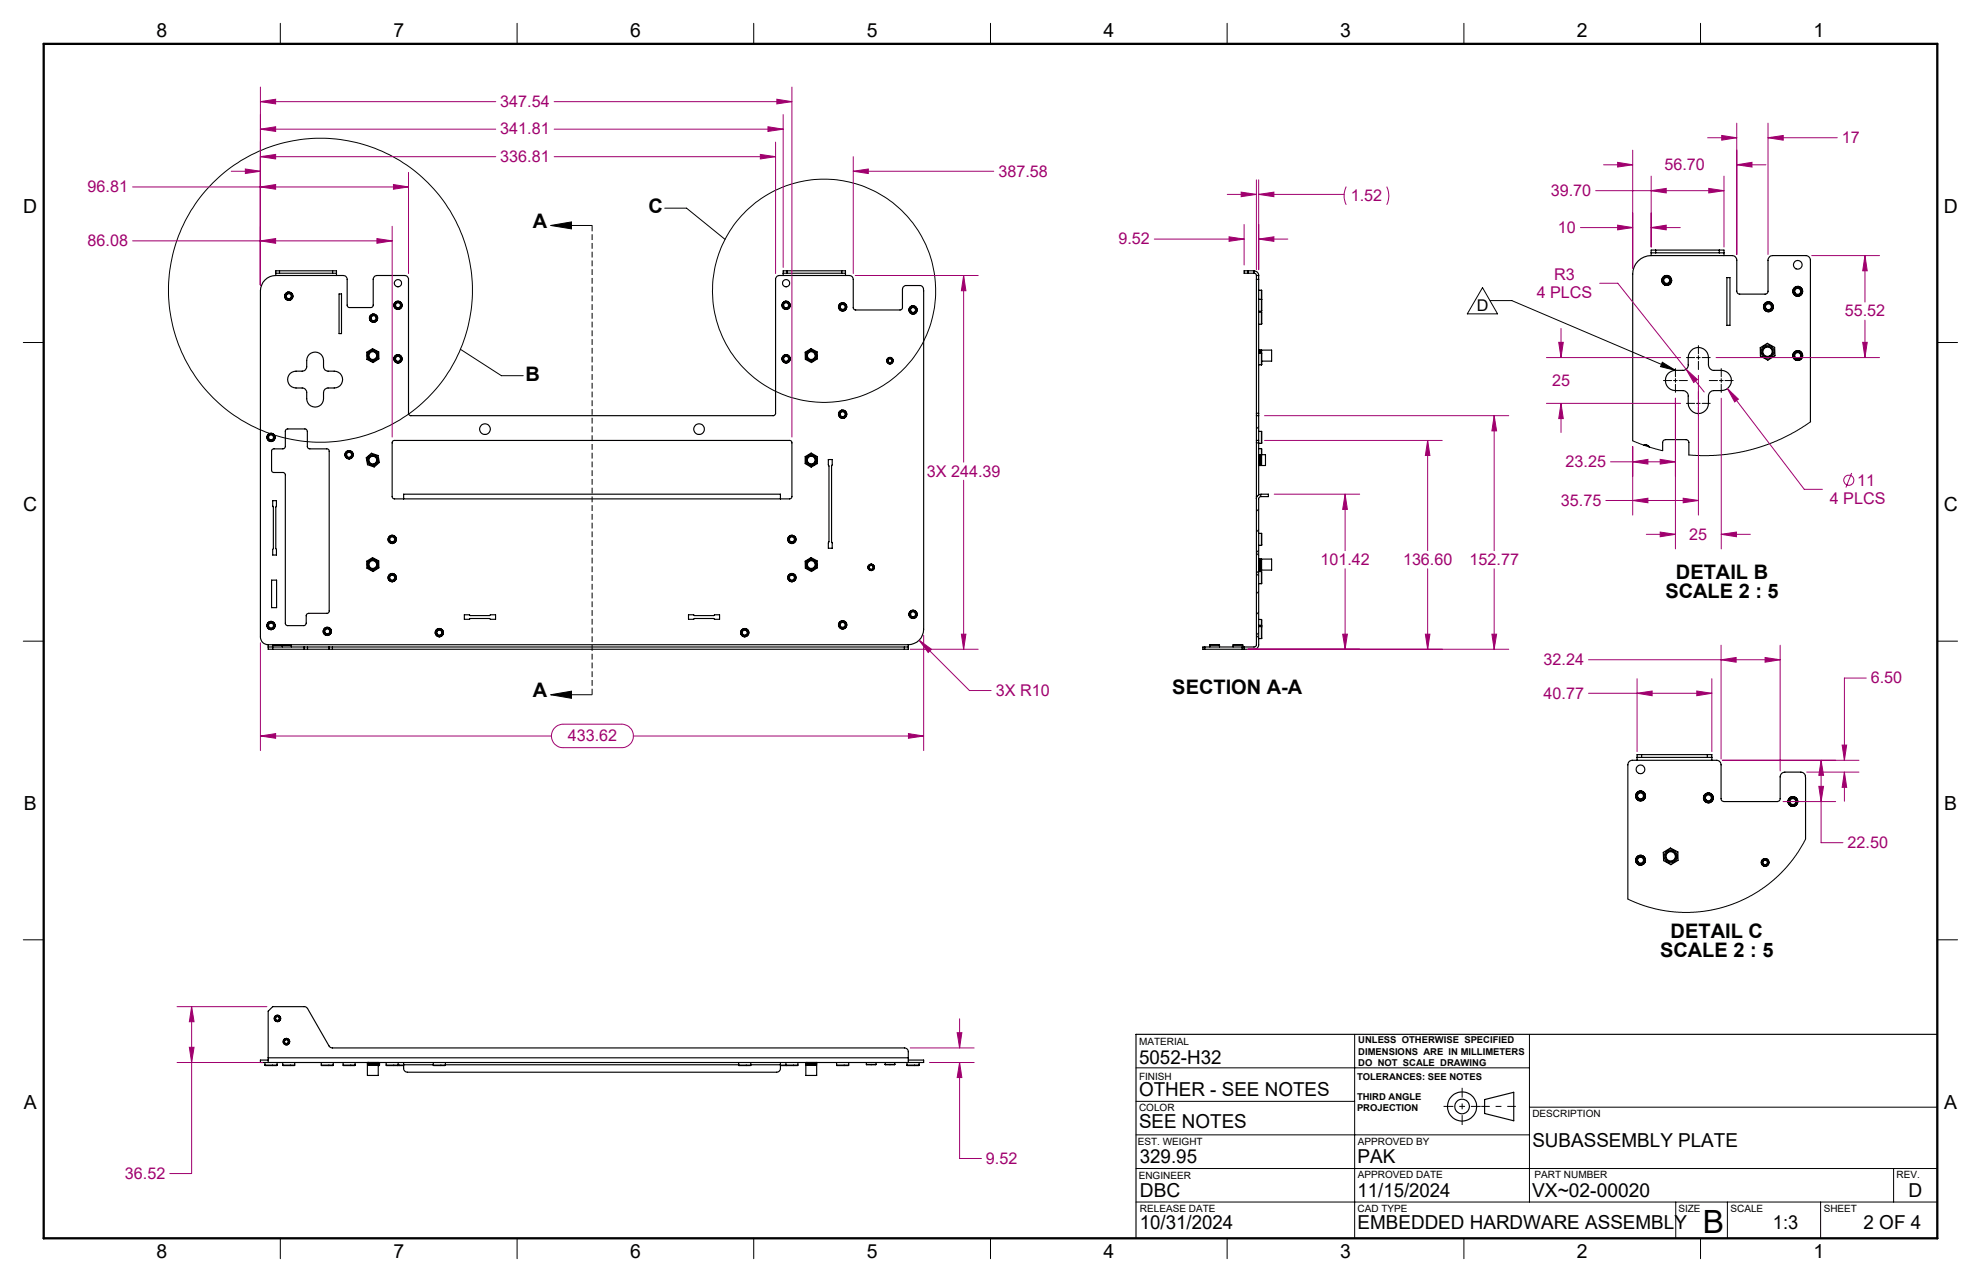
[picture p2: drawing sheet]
<svg xmlns="http://www.w3.org/2000/svg" width="432mm" height="279mm" viewBox="0 0 432 279" stroke-linecap="round" stroke-linejoin="round" font-family="sans-serif">
<g fill="none" stroke="#000" stroke-width=".25">
<path d="M60.1 59.5h.8M60.1 59.5v.5M60.9 59h-.8v.5M60.9 59v.5M60.9 59h11.6M60.9 59.5h11.6M72.5 59.5h.8M72.5 59h.8v.5M72.5 59v.5M73.3 59.5v.5M170.7 59.5h.9M170.7 59.5v.5"/>
<path d="M171.6 59h-.9v.5M171.6 59h11.9M171.6 59.5h11.9M171.6 59v.5M183.5 59h.8v.5M183.5 59.5h.8M183.5 59v.5M184.3 59.5v.5M272 59h-.8v.5h.8M272 59h1.3M272 59.5h1.3M272 59v.5"/>
<path d="M273.3 59a1.02 1.02 0 0 1 1.1 1M273.3 59.5l.4 .2 .2 .3M273.3 59v.5M359.9 55.1h1M359.9 55.1v.6M359.9 55.7h17.7a1.02 1.02 0 0 1 1 1v6.8a.6 .6 0 0 0 .6 .6h5.5a.6 .6 0 0 0 .7-.6v-6.8a1.02 1.02 0 0 1 1-1h7.2a1.02 1.02 0 0 1 1 1l.1 35.2M359.9 55.7a4 4 0 0 0-4 4v36.4M360.9 54.5h-1v.6M360.9 54.5v.6M360.9 54.5h13.9M360.9 55.1h13.9M374.8 55.1h1"/>
<path d="M374.8 54.5h1v.6M374.8 54.5v.6M375.8 55.1v.6M60.1 60a3.4 3.4 0 0 0-3.3 3.4v75.4a1.69 1.69 0 0 0 1.7 1.7M60.1 60h14.7a.84 .84 0 0 1 .9 .9v5.7l.4 .4h4.8l.3-.2 .2-5.9a.84 .84 0 0 1 .8-.9h6a.84 .84 0 0 1 .8 .9v29.3l.5 .4h79.2l.4-.4v-29.3a.84 .84 0 0 1 .8-.9h15.2a.84 .84 0 0 1 .9 .9v6.2l.4 .5 10-.1 .3-.4v-4.1a.84 .84 0 0 1 .9-.8h2.8a1.02 1.02 0 0 1 .9 1.2v73.8a3.4 3.4 0 0 1-3.3 3.3M67.4 77.3a1.85 1.85 0 0 1 2-.4 1.85 1.85 0 0 1 1.1 1.7v1.3a.96 .96 0 0 0 1 1 2.64 2.64 0 0 1 2.9 .9 1.83 1.83 0 0 1-1.6 2.8h-1.3a.96 .96 0 0 0-1 .9 2.64 2.64 0 0 1-.9 3 1.83 1.83 0 0 1-2.7-1.6v-1.4a.96 .96 0 0 0-1-.9 2.7 2.7 0 0 1-3-1 1.83 1.83 0 0 1 1.6-2.7h1.4a.96 .96 0 0 0 1-1 2.94 2.94 0 0 1 .5-2.6zM73.9 64.1h.5v8.6h-.5zM79.9 76.8l1.3-.8 1.3 .7 .1 1.5-1.3 .8-1.3-.7zM175.5 76.8l1.3-.8 1.3 .7 .1 1.5-1.3 .8-1.4-.7zM273.9 60v.9M273.9 60h.5M273.9 60.9v29.2"/>
<path d="M273.9 60.9h.5M274.4 60v.9M274.4 76.4h.1M274.4 68h.6M274.4 70.7h.6M274.4 63.3h.6M274.4 65.2h.6M274.4 67.8h.6M274.4 79.5h.6M274.4 60.9v29.2M274.6 76.9v-.6h-.2v.6h.6M274.6 76.4h.1"/>
<path d="M274.7 76.9v-.6h.2v.6M274.9 76.4h.1M275 68v2.7M275 63.3v1.9M275 63.3v2M275 65.2v2.6M275 76.9v2.6M275 65.2v.1M275 79.5h.1M275 76.9v-.6h2.2v2.4h-2.2M275 65.3v2.5M376.4 60.5h.7v10.4h-.7z"/>
<path d="M383.7 75.8l1.5-1 1.6 .9 .1 1.8-1.6 1-1.6-.9zM62.3 93.6l.3-.1 4.1 .1 .3 .4v3.4l.2 .3 4 .1a.49 .49 0 0 1 .6 .6v34.7a.49 .49 0 0 1-.6 .6h-3.9l-.3 .1-.3 .3v1.7l-.3 .5h-3.7a.49 .49 0 0 1-.5-.5v-32.4l-.4-.4h-2.1a.49 .49 0 0 1-.5-.6v-4a.49 .49 0 0 1 .5-.6h2l.4-.2 .1-.2v-3.5zM79.8 99.8l1.2-1 1.4 .5 .3 1.5-1.1 1-1.5-.5zM85.5 96.2l.4-.2h86.2a.49 .49 0 0 1 .5 .5v11.7a.49 .49 0 0 1-.5 .5h-86.1a.49 .49 0 0 1-.5-.5zM175.5 99.5l1.3-.8 1.4 .8v1.5l-1.4 .8-1.3-.8zM273.9 90.1v.5M273.9 96v.5M273.9 96h.5M273.9 90.6h.5M273.9 90.6v5.4M273.9 96.5v11.7M273.9 90.1h.5"/>
<path d="M273.9 96.5h.5M274.4 90.1v.5M274.4 96v.5M274.4 97.8h.6M274.4 99.2h.1M274.4 94h.6M274.4 96.6h.6M274.4 90.6v5.4M274.4 96.5v11.3M274.6 99.1v2.4h-.2v-2.4h1.4v2.4l-.8-.1M274.7 99.1v2.3M274.9 99.1v2.4l-.2-.1"/>
<path d="M275 97.8v3.6M275 94v2.6M275 97.8v1.3M275 96.6h.1M358.3 97a1.03 1.03 0 0 1 1.2 .4 1.05 1.05 0 0 0-1.2-.4zM362.4 98.2v-1.8a.66 .66 0 0 1 .6-.6h4.5a.66 .66 0 0 1 .6 .6v2.8M363.6 81.4a3.7 3.7 0 0 1 3.4-.7l.8-.5 .2-.4a3.3 3.3 0 0 1 1.1-3.8 2.2 2.2 0 0 1 3.3 1.9v1.6a1.2 1.2 0 0 0 1.2 1.2 3.2 3.2 0 0 1 3.5 1.1 2.2 2.2 0 0 1-1.9 3.3h-1.6a1.2 1.2 0 0 0-1.2 1.2 3.2 3.2 0 0 1-1.1 3.5 2.2 2.2 0 0 1-3.3-1.9v-1.6a1.2 1.2 0 0 0-1.2-1.2 3.2 3.2 0 0 1-3.5-1.1 2.29 2.29 0 0 1 .3-2.6zM59.4 109.1h.9v1.2l-.2 .2v9l.2 .3v1.2h-.9v-1.2l.2-.3v-9l-.2-.2zM88 108.7v-1h82.1v1M180.6 100.2h.8v1.1l-.1 .3v16.5l.1 .2v1.2h-.8v-1.2l.1-.2v-16.5l-.1-.3zM273.9 108.7v31.9l-.5 .4h-2.2M273.9 108.7a1.02 1.02 0 0 1 1-1h1.6v.5h-1.7l-.4 .4v31.9a.97 .97 0 0 1-1.1 1h-2.1"/>
<path d="M273.9 108.2v.5M273.9 108.2h.1M274.4 101.4h.1M274.4 116.2h.6M274.4 118.9h.6M274.6 101.4h.1M274.9 101.4h.1M275 116.2v2.7M59.2 126.4h1.1v6h-1.1zM79.9 122.3l1.3-.8 1.3 .7 .1 1.6-1.3 .8-1.3-.8zM101.2 134h1.1l.2 .2h4.2l.2-.2h1.1v1h-1.1l-.2-.2h-4.2l-.2 .2h-1.1zM150.1 134h1.1l.1 .2h4.3l.2-.2h1v1h-1l-.2-.2h-4.3l-.1 .2h-1.1z"/>
<path d="M175.5 122.3l1.3-.8 1.3 .7 .1 1.6-1.3 .8-1.4-.8zM274.4 124.1h.1M274.4 122h.1M274.4 135h.6M274.4 136.3h.6M274.4 124.6h.6M274.4 127.2h.6M274.4 136.6h.6M274.4 139.2h.6M274.4 121.8h.2v2.4h-.2zM274.6 124.2h.1M274.6 121.9h.1"/>
<path d="M274.7 121.8h.2v2.4h-.2zM274.9 124.2h.1M274.9 121.9h.1M275 135v1.3M275 135v1.4M275 136.3v.3M275 124.6v2.6M275 136.6v2.6M275 136.3v.1M275 136.6h.1M275 121.8h2.2v2.4h-2.2zM275 136.4v.2"/>
<path d="M58.5 140.5v.5M58.5 141v.5h7.8M58.5 141h7.8M58.5 140.5h139.5M59.4 140.6h2.1M59.4 140.6v.4M59.4 141v.5M61.5 140.5l2 .1M61.5 140.5l-2.1 .1M61.5 140.5v.1M61.5 140.6h2M61.5 140.6v.4"/>
<path d="M63.5 140.6v.4M66.3 141.5h.7M66.3 141h.7M66.3 141v.5M67 141.5h4.7M67 141h4.7M67 141v.5M71.7 141.5h.8M71.7 141h.8M71.7 141v.5M72.5 141.5h124.6M72.5 141h124.6"/>
<path d="M72.5 141v.5M197.1 141h.9M197.1 141v.5M198 141v.5h-.9M198 140.5v.5M262.6 141h-.4v.5h.4M262.6 141.5h8.2M262.6 141h8.2M262.6 141v.5M263.7 140.6h2.1M263.7 140.6v.4M265.8 140.6v.4"/>
<path d="M268.8 140.6h2.1M268.8 140.6v.4M270.8 141h.4M270.8 141.5h.4M270.8 141v.5M270.9 140.6v.4M271.2 141v.5M356.8 165.1h1M356.8 165.1v.6M357.8 164.5h-1v.6M357.8 164.5v.6M357.8 164.5h14.3"/>
<path d="M357.8 165.1h14.3M372.1 164.5h1v.6M372.1 165.1h1M372.1 164.5v.6M373.1 165.1v.6M362.5 185.8l1.6-1 1.6 .9 .1 1.8-1.6 1-1.6-.9zM393.6 182.9v-13.2a1.24 1.24 0 0 0-1.1-1.4h-3.5a1.09 1.09 0 0 0-1 1v4.8a.6 .6 0 0 1-.6 .6h-11.6a.6 .6 0 0 1-.7-.6v-7.4a.96 .96 0 0 0-.9-1h-18.4a.97 .97 0 0 0-1 1v29.2M57.7 232.1h2.7M57.7 231.6v.5M58.5 230.5v1.1M58.5 230.5v-10.1l.9-1h7.1l.3 .1 4.9 8.5 .7 .4h124.7a.84 .84 0 0 1 .9 .8v1.3M58.5 231h-1.7v.6h1.7"/>
<path d="M58.5 230.5h139.5M58.5 231.6h139.5M60.4 231.6v.5M61.6 232.1h2.6M61.6 231.6v.5M64.2 231.6v.5M70 232.1h2.6M70 231.6v.5M72.6 231.6v.5M74.8 232.1h2.6M74.8 231.6v.5M77.4 231.6v.5"/>
<path d="M80.1 231.6h2.3v.2h-2.3M80.1 232.2h2.3v2.2h-2.3zM80.1 231.9h2.3v.2h-2.3M80.1 231.6l.1 .6M80.1 231.6h.1M80.2 231.8v.1M80.2 232.1v.1M80.2 231.6h.1M82.3 231.6h.1M82.4 232.1h.3M82.4 231.8v.1M82.4 232.1v.1"/>
<path d="M82.7 232.1l-.3 .1M82.7 231.6v.5M84.2 232.1h2.6M84.2 232.1l2.5 .1M84.2 231.6v.5M86.7 232.2h1.3M86.8 232.1h1.2M86.8 231.6v.5M86.8 232.1l-.1 .1M88 231.6v.5M88 232.1v.7a.84 .84 0 0 0 .8 .9h80.5a.84 .84 0 0 0 .8-.9v-.7M88 232.1h6.4"/>
<path d="M94.4 232.1h2.7M94.4 231.6v.5M97.1 231.6v.5M97.1 232.1h63.9M161 232.1h2.7M161 231.6v.5M163.7 231.6v.5M163.7 232.1h6.4M170.1 232.1h1.2M170.1 232.2h1.3M170.1 231.6v.5M171.3 232.1h2.6"/>
<path d="M171.3 231.6v.5M171.3 232.1l.1 .1M173.9 232.1l-2.5 .1M173.9 231.6v.5M175.6 231.6h2.4v.2h-2.4zM175.6 231.9h2.4v.2h-2.4zM175.6 232.2h2.4v2.2h-2.4zM175.7 231.8v.1M175.7 232.1v.1M175.8 231.6h.1M177.9 231.6h.1M177.9 231.8v.1"/>
<path d="M177.9 232.1v.1M182.4 232.1h2.6M182.4 231.6v.5M185 231.6v.5M188.8 232h2.2M188.8 231.6v.4M191 231.6v.4M192.9 232h2.2M192.9 231.6v.4M195.1 231.6v.4M197.7 232.1h2.6M197.7 231.6v.5"/>
<path d="M198 230.5v1.1M198 231h3.3v.6h-3.3M200.3 231.6v.5M323.6 239.6l6.4-1.5v6.2l-6.4-1.6zM422.3 225.4h-174.7v44.5"/>
<circle cx="391.9" cy="57.7" r=".96"/>
<circle cx="62.9" cy="64.6" r=".55"/>
<circle cx="62.9" cy="64.5" r=".9"/>
<circle cx="62.9" cy="64.6" r=".67"/>
<circle cx="63" cy="64.5" r=".9"/>
<circle cx="81.3" cy="77.5" r=".85"/>
<circle cx="81.3" cy="77.5" r="1.2"/>
<circle cx="81.3" cy="77.5" r=".97"/>
<circle cx="81.4" cy="69.3" r=".54"/>
<circle cx="81.4" cy="69.3" r=".66"/>
<circle cx="81.4" cy="69.3" r=".91"/>
<circle cx="81.4" cy="69.3" r=".9"/>
<circle cx="86.7" cy="78.2" r=".53"/>
<circle cx="86.7" cy="78.2" r=".89"/>
<circle cx="86.7" cy="66.5" r=".54"/>
<circle cx="86.7" cy="78.2" r=".66"/>
<circle cx="86.7" cy="66.5" r=".66"/>
<circle cx="86.7" cy="66.6" r=".89"/>
<circle cx="86.7" cy="78.2" r=".91"/>
<circle cx="86.8" cy="66.5" r=".9"/>
<circle cx="86.8" cy="61.7" r=".79"/>
<circle cx="171.3" cy="78.2" r=".53"/>
<circle cx="171.3" cy="66.5" r=".9"/>
<circle cx="171.3" cy="78.2" r=".66"/>
<circle cx="171.3" cy="66.5" r=".68"/>
<circle cx="171.3" cy="78.2" r=".91"/>
<circle cx="171.4" cy="61.7" r=".79"/>
<circle cx="171.4" cy="66.5" r=".55"/>
<circle cx="171.4" cy="78.2" r=".9"/>
<circle cx="171.4" cy="66.5" r=".9"/>
<circle cx="176.8" cy="77.5" r=".85"/>
<circle cx="176.8" cy="77.5" r="1.2"/>
<circle cx="176.8" cy="77.5" r=".97"/>
<circle cx="183.7" cy="66.9" r=".67"/>
<circle cx="183.7" cy="66.9" r=".89"/>
<circle cx="183.7" cy="66.9" r=".54"/>
<circle cx="194" cy="78.6" r=".4"/>
<circle cx="194" cy="78.6" r=".71"/>
<circle cx="194" cy="78.6" r=".7"/>
<circle cx="194" cy="78.6" r=".5"/>
<circle cx="199" cy="67.5" r=".9"/>
<circle cx="199" cy="67.6" r=".67"/>
<circle cx="199" cy="67.5" r=".89"/>
<circle cx="199" cy="67.6" r=".53"/>
<circle cx="363.3" cy="61.1" r=".64"/>
<circle cx="363.3" cy="61.1" r="1.08"/>
<circle cx="363.3" cy="61.1" r=".81"/>
<circle cx="363.3" cy="61.1" r="1.09"/>
<circle cx="385.3" cy="76.7" r="1.03"/>
<circle cx="385.3" cy="76.7" r="1.17"/>
<circle cx="385.3" cy="76.6" r="1.43"/>
<circle cx="385.5" cy="66.9" r="1.09"/>
<circle cx="385.5" cy="66.9" r=".65"/>
<circle cx="385.5" cy="66.9" r=".79"/>
<circle cx="385.5" cy="66.9" r="1.07"/>
<circle cx="391.8" cy="77.5" r=".8"/>
<circle cx="391.9" cy="63.5" r=".8"/>
<circle cx="391.9" cy="63.5" r=".65"/>
<circle cx="391.9" cy="77.5" r=".65"/>
<circle cx="391.9" cy="77.5" r="1.07"/>
<circle cx="391.9" cy="63.5" r="1.07"/>
<circle cx="391.9" cy="63.5" r="1.08"/>
<circle cx="59.1" cy="95.3" r=".67"/>
<circle cx="59.1" cy="95.3" r=".9"/>
<circle cx="59.1" cy="95.3" r=".88"/>
<circle cx="59.1" cy="95.3" r=".54"/>
<circle cx="76.1" cy="99.1" r=".9"/>
<circle cx="76.1" cy="99.1" r=".89"/>
<circle cx="76.1" cy="99.1" r=".54"/>
<circle cx="76.1" cy="99.1" r=".66"/>
<circle cx="105.7" cy="93.5" r="1.16"/>
<circle cx="152.4" cy="93.5" r="1.16"/>
<circle cx="183.7" cy="90.3" r=".67"/>
<circle cx="183.7" cy="90.3" r=".89"/>
<circle cx="183.7" cy="90.3" r=".54"/>
<circle cx="81.3" cy="100.3" r=".84"/>
<circle cx="81.3" cy="100.3" r=".96"/>
<circle cx="81.3" cy="100.3" r="1.19"/>
<circle cx="85.5" cy="117.6" r=".54"/>
<circle cx="85.5" cy="117.6" r=".9"/>
<circle cx="85.5" cy="117.6" r=".68"/>
<circle cx="172.6" cy="117.6" r=".9"/>
<circle cx="172.6" cy="117.6" r=".89"/>
<circle cx="172.6" cy="117.6" r=".54"/>
<circle cx="172.6" cy="117.5" r=".67"/>
<circle cx="176.8" cy="100.3" r=".96"/>
<circle cx="176.8" cy="100.3" r=".86"/>
<circle cx="176.8" cy="100.3" r="1.19"/>
<circle cx="59.1" cy="136.3" r=".9"/>
<circle cx="59.1" cy="136.3" r=".67"/>
<circle cx="59.1" cy="136.3" r=".89"/>
<circle cx="59.1" cy="136.3" r=".54"/>
<circle cx="71.3" cy="137.6" r=".54"/>
<circle cx="71.3" cy="137.6" r=".91"/>
<circle cx="71.3" cy="137.6" r=".9"/>
<circle cx="71.3" cy="137.6" r=".67"/>
<circle cx="81.3" cy="123" r=".85"/>
<circle cx="81.3" cy="123" r="1.2"/>
<circle cx="81.3" cy="123" r=".98"/>
<circle cx="85.5" cy="125.9" r=".54"/>
<circle cx="85.5" cy="125.9" r=".91"/>
<circle cx="85.5" cy="125.9" r=".67"/>
<circle cx="85.5" cy="125.9" r=".9"/>
<circle cx="95.8" cy="137.9" r=".9"/>
<circle cx="95.8" cy="137.9" r=".68"/>
<circle cx="95.8" cy="137.9" r=".89"/>
<circle cx="95.8" cy="137.9" r=".54"/>
<circle cx="162.3" cy="137.9" r=".9"/>
<circle cx="162.3" cy="137.9" r=".68"/>
<circle cx="162.3" cy="137.9" r=".89"/>
<circle cx="162.3" cy="137.9" r=".54"/>
<circle cx="172.6" cy="125.9" r=".9"/>
<circle cx="172.6" cy="125.9" r=".89"/>
<circle cx="172.6" cy="125.9" r=".54"/>
<circle cx="172.6" cy="125.9" r=".66"/>
<circle cx="176.8" cy="123" r=".85"/>
<circle cx="176.8" cy="123" r="1.2"/>
<circle cx="176.8" cy="123" r=".98"/>
<circle cx="183.7" cy="136.2" r=".67"/>
<circle cx="183.7" cy="136.2" r=".9"/>
<circle cx="183.7" cy="136.2" r=".89"/>
<circle cx="183.7" cy="136.2" r=".54"/>
<circle cx="189.9" cy="123.7" r=".51"/>
<circle cx="189.9" cy="123.7" r=".71"/>
<circle cx="189.9" cy="123.6" r=".41"/>
<circle cx="189.9" cy="123.7" r=".7"/>
<circle cx="199" cy="133.9" r=".9"/>
<circle cx="199" cy="133.9" r=".68"/>
<circle cx="199" cy="133.9" r=".89"/>
<circle cx="199" cy="133.9" r=".54"/>
<circle cx="357.6" cy="167.7" r=".95"/>
<circle cx="357.6" cy="173.5" r=".64"/>
<circle cx="357.6" cy="173.5" r="1.09"/>
<circle cx="357.6" cy="173.5" r="1.08"/>
<circle cx="357.6" cy="173.5" r=".8"/>
<circle cx="372.4" cy="173.9" r="1.08"/>
<circle cx="372.4" cy="173.9" r=".8"/>
<circle cx="372.4" cy="173.9" r=".65"/>
<circle cx="372.4" cy="173.9" r="1.07"/>
<circle cx="390.8" cy="174.7" r=".8"/>
<circle cx="390.8" cy="174.7" r=".65"/>
<circle cx="390.8" cy="174.7" r="1.08"/>
<circle cx="357.6" cy="187.5" r="1.09"/>
<circle cx="357.6" cy="187.5" r="1.08"/>
<circle cx="357.6" cy="187.5" r=".8"/>
<circle cx="357.6" cy="187.5" r=".65"/>
<circle cx="364.2" cy="186.6" r="1.42"/>
<circle cx="364.2" cy="186.6" r="1.02"/>
<circle cx="364.2" cy="186.6" r="1.17"/>
<circle cx="384.7" cy="188" r=".84"/>
<circle cx="384.8" cy="187.9" r=".48"/>
<circle cx="384.8" cy="188" r=".59"/>
<circle cx="384.8" cy="188" r=".84"/>
<circle cx="60.5" cy="222" r=".4"/>
<circle cx="60.5" cy="222" r=".71"/>
<circle cx="60.5" cy="222" r=".7"/>
<circle cx="60.5" cy="222" r=".5"/>
<circle cx="62.4" cy="227" r=".7"/>
<circle cx="62.4" cy="227" r=".5"/>
<circle cx="62.4" cy="227" r=".42"/>
<circle cx="62.4" cy="227" r=".71"/>
<circle cx="318.7" cy="241.1" r="3.2"/>
<circle cx="318.7" cy="241.2" r="1.6"/>
</g>
<g fill="none" stroke="#000" stroke-width=".22">
<path d="M61.1 5.1v4.5M112.7 5.1v4.5M164.3 5.1v4.5M215.9 5.1v4.5M267.5 5.1v4.5M319.1 5.1v4.5M370.7 5.1v4.5M120.1 49.1l4.5-.7v1.5zM120.1 49.1h8.9M144.9 45.4h4.7l8.4 6.8M5.1 74.6h4.4M100.4 76.1l8.9 5.8h4.8"/>
<path d="M323.1 62.7l3.3 5.7h-6.6zM324.8 65.5h4.7l35.7 15.2M362.3 79l2.9 1.7-3.3-.8zM367.6 77.9h1.8M369.8 77.9h.8M370.2 75.3v1.8M370.2 77.5v.8M370.2 78.7v1.8M371 77.9h1.8M422.3 74.6h4.4M274.4 93l-.5 .5M355.9 96.1l3.5 1.3 3 .8"/>
<path d="M362.6 82.9h1.8M364.8 82.9h.8M365.2 80.3v1.8M365.2 82.5v.8M365.2 83.7v1.8M366 82.9h1.8M367.6 87.9h1.8M369.8 87.9h.8M370.2 85.3v1.8M370.2 87.5v.8M370.2 88.7v1.8M371 87.9h1.8"/>
<path d="M372.6 82.9h1.8M374.8 82.9h.8M375.2 80.3v1.8M375.2 82.5v.8M375.2 83.7v1.8M376 82.9h1.8M394.7 91.9l-3 1.9-3.5 1.9-3.2 1.3-2.9 .9-3.8 .8-3.2 .5-2.6 .1-4.4-.1M274.4 110.9l-.5 .5M274.4 115.4l-.5 .6M274.4 119.9l-.5 .5M274.6 107.8l.4 .4M5.1 139.7h4.4"/>
<path d="M273.9 138.5l.5 .5M273.9 125l.5 .5M273.9 120.5l.5 .5M274.4 124.4l-.5 .5M274.4 128.9l-.5 .5M274.4 133.4l-.5 .5M274.4 137.9l-.5 .5M422.3 139.7h4.4M120.1 151.4l4.5-.8v1.6zM120.1 151.4h8.9M271.3 141l-.1 .1M393.6 182.9l-1.8 3-1.2 1.6-1.4 1.8-2.4 2.4-2.1 1.6-3 1.9-4.3 2-3 .8-2.7 .6-3.3 .3-2.5-.1-5-.7-3.5-1-2.6-1.2"/>
<path d="M5.1 204.8h4.4M422.3 204.8h4.4M247.6 232.7h85.8M295.3 225.4v44.5M333.4 225.4v36.6M247.6 254.7h174.7M247.6 247.3h85.8M247.6 240h47.7M333.4 241.3h88.9M412.7 254.7v7.3M61.1 269.9v4.4M112.7 269.9v4.4"/>
<path d="M164.3 269.9v4.4M215.9 269.9v4.4M247.6 262h174.7M267.5 269.9v4.4M319.1 269.9v4.4M365.3 262v7.9M370.7 269.9v4.4M376.5 262v7.9M396.8 262v7.9"/>
<circle cx="69.9" cy="63.3" r="33.1"/>
<circle cx="179.6" cy="63.4" r="24.3"/>
</g>
<g fill="none" stroke="#a0006e" stroke-width=".22">
<path d="M56.8 19v43.1M172.6 19v76.2M50.4 37.3h6.4M53.5 36.8l3.3 .5-3.3 .5zM56.8 22.2l3.3-.6v1zM56.8 34.1l3.3-.4v.9zM56.8 28.2l3.3-.6v1zM56.8 22.2h51.3M56.8 34.1h51.3M56.8 28.2h51.3M89 37.6v22M120.8 22.2h51.8"/>
<path d="M120.8 34.1h48.3M120.8 28.2h49.9M165.7 33.7l3.4 .4-3.4 .5zM167.4 27.6l3.3 .6-3.3 .4zM169.1 31v28.6M169.3 21.6l3.3 .6-3.3 .4zM170.7 25v33.3M186 37.3l3.3-.5v1zM186 34.1v25.5M186 37.3h30.6M273.9 39.2v19.6M274.4 39.2v19.6"/>
<path d="M349.5 35.9h6.4M352.6 35.4l3.3 .5-3.3 .5zM355.9 32.7v25.8M359.9 38.4v15.4M372.2 30h6.4M375.3 29.5l3.3 .5-3.3 .6zM375.8 38.4v15.4M378.6 35.9l3.3-.5v1zM378.6 26.8v28.7M378.6 35.9h6.3M385.4 30l3.3-.5v1.1zM385.4 26.8v28.7"/>
<path d="M385.4 30h15.1M28.9 52.5h56.6M28.9 40.7h60.1M56.8 52.5l3.3-.5v1zM56.8 40.7l3.3-.5v1zM82.2 52l3.3 .5-3.3 .5zM85.5 49.3v45.9M85.8 40.2l3.2 .5-3.2 .5zM251.6 52.1h19.6M267.5 42.4h6.4M267.9 51.6l3.3 .5-3.3 .5zM270.5 41.9l3.4 .5-3.4 .5z"/>
<path d="M271.2 48.9v8.8M274.4 52.1l3.3-.5v1zM274.4 42.4l3.3-.5v1zM274.4 52.1h6.3M274.4 42.4h18.6M293.4 40.7l-.1 .3a4.4 4.4 0 0 0 .1 3.6M302.3 40.7a4.5 4.5 0 0 1 0 3.9M344.5 49.6h11.4M347.8 41.6h28M352.6 49.1l3.3 .5-3.3 .5zM359.9 49.6l3.3-.5v1zM359.9 41.6l3.3-.5v1z"/>
<path d="M359.9 49.6h6.4M372.5 41.1l3.3 .5-3.3 .5zM394.9 55.7h14.8M406.5 55.7l.5 3.3h-1zM406.5 55.7v10.1M186.4 60h26.8M210 60l.5 3.4h-1zM210 60v40.7M337.1 77.9h29.2M339.8 74.6h.9l-.4 3.3zM340.3 71.6v6.3M348.7 61.7h3.9l18.9 23.7"/>
<path d="M374.1 77.9h35.6M406 74.6h1l-.5 3.3zM406.5 69.8v8.1M275.6 96h38.8M275.6 90.6h53.3M311.2 96l.5 3.3h-1zM311.2 96v24M325.7 90.6l.5 3.3h-1zM325.7 90.6v29.4M337.1 87.9h29.2M340.3 87.9l.4 3.3h-.9zM340.3 87.9v6.4"/>
<path d="M355.9 97.3v15M365.2 86.8v32.8M367.5 80.5l2.5 2.2-.8 .7zM370.2 81.8v30.5M375.2 86.8v32.8M376.5 84.7l2.4 2.3-.8 .6zM376.5 84.7l16.8 21.9h3.9M210 104.7v36.8M277.7 107.7h18.7M293.2 107.7l.5 3.3h-1zM293.2 107.7v12.3M350 109.1h20.2"/>
<path d="M351 100.6h14.2M355.9 100.6l3.3-.5v1zM355.9 109.1l3.3-.5v1zM358.8 116.5h6.4M361.9 100.1l3.3 .5-3.3 .5zM361.9 116l3.3 .5-3.3 .5zM366.9 108.6l3.3 .5-3.3 .5zM375.2 116.5l3.3-.5v1zM375.2 116.5h6.3M403.6 103.1l-1.3 3.2M200.3 139.5l2.7 2-.7 .7zM200.3 139.5l11 11h4.7"/>
<path d="M201.3 138.4v25.2M209.5 138.2h1l-.5 3.3zM292.7 138.2h1l-.5 3.3zM293.2 124v17.5M310.7 138.2h1l-.5 3.3zM311.2 124v17.5M325.2 138.2h1l-.5 3.3zM325.7 124v17.5M56.8 140.1v23.5M120.9 158.6a2.41 2.41 0 0 1 1.9-.8h12.7a2.56 2.56 0 0 1 2.5 2.6 2.56 2.56 0 0 1-2.5 2.5h-12.7a2.55 2.55 0 0 1-2.4-1.5 2.55 2.55 0 0 1 .5-2.8zM198 159.9l3.3 .5-3.3 .5zM198.4 141.5h14.8"/>
<path d="M272 141.5h56.9M346.3 151.1h26.8M346.3 143.8h41.7M356.8 151.1l3.3-.5v1zM356.8 147.9v15.9M369.9 150.6l3.2 .5-3.2 .5zM373.1 147.9v15.9M375.1 143.8l3.3-.5v1zM375.1 140.6v24.8M384.7 143.3l3.3 .5-3.3 .5zM388 140.6v27.4M406.8 147.8h-4.8v17.9"/>
<path d="M56.8 160.4l3.3-.5v1zM56.8 160.4h63.4M138.1 160.4h63.2M375.4 165.7h29.8M388.7 174.7h11.4M393.8 168.3h11.4M396.5 171.4h1l-.6 3.3zM396.9 165.7l.6 3.3h-1zM396.9 165.7v18h4.8M401.5 162.4h1l-.5 3.3zM402 168.3l.5 3.3h-1zM402 168.3v6.3"/>
<path d="M38.6 219.4h19.6M41.8 219.4l.5 3.3h-1zM41.8 219.4v36.4h-4.8M38.6 231.6h18.6M41.3 228.2h1l-.5 3.4zM198.4 228.4h13.9M202.6 231.6h9.7M208.6 225.1h1.1l-.5 3.3zM209.2 231.6l.5 3.2h-1.1zM209.2 231.6v20.9h4.7M209.2 222v6.4"/>
<circle cx="403" cy="104.7" r="1.11"/>
</g>
<path d="M129.1 49.1v102.3" fill="none" stroke="#000" stroke-width=".22" stroke-dasharray="1.3 .6" stroke-linecap="butt"/>
<path d="M330.4 241.1h-7.5" fill="none" stroke="#000" stroke-width=".22" stroke-dasharray="15.2 1.3 1.3 1.3" stroke-dashoffset="13.4" stroke-linecap="butt"/>
<path d="M318.7 237.1v8.1M314.7 241.1h8.1" fill="none" stroke="#000" stroke-width=".22" stroke-dasharray="15.2 1.3 1.3 1.3" stroke-dashoffset="13.1" stroke-linecap="butt"/>
<path d="M9.5 9.6h412.8v260.3h-412.8z" fill="none" stroke="#000" stroke-width=".5"/>
<path d="M120.1 49.1l4.5-.7v1.5zM120.1 151.4l4.5-.8v1.6zM362.3 79l2.9 1.7-3.3-.8z" fill="#000"/>
<path d="M56.8 160.4l3.3-.5v1zM198 159.9l3.3 .5-3.3 .5zM56.8 52.5l3.3-.5v1zM82.2 52l3.3 .5-3.3 .5zM56.8 22.2l3.3-.6v1zM169.3 21.6l3.3 .6-3.3 .4zM56.8 40.7l3.3-.5v1zM85.8 40.2l3.2 .5-3.2 .5zM56.8 34.1l3.3-.4v.9zM165.7 33.7l3.4 .4-3.4 .5zM209.5 138.2h1l-.5 3.3zM210 60l.5 3.4h-1zM186 37.3l3.3-.5v1zM53.5 36.8l3.3 .5-3.3 .5zM167.4 27.6l3.3 .6-3.3 .4zM56.8 28.2l3.3-.6v1zM200.3 139.5l2 2.7 .7-.7zM41.3 228.2h1l-.5 3.4zM41.8 219.4l.5 3.3h-1zM209.2 231.6l.5 3.2h-1.1zM208.6 225.1h1.1l-.5 3.3zM292.7 138.2h1l-.5 3.3zM293.2 107.7l.5 3.3h-1zM310.7 138.2h1l-.5 3.3zM311.2 96l.5 3.3h-1zM325.2 138.2h1l-.5 3.3zM325.7 90.6l.5 3.3h-1zM274.4 52.1l3.3-.5v1zM267.9 51.6l3.3 .5-3.3 .5zM274.4 42.4l3.3-.5v1zM270.5 41.9l3.4 .5-3.4 .5zM352.6 35.4l3.3 .5-3.3 .5zM378.6 35.9l3.3-.5v1zM352.6 49.1l3.3 .5-3.3 .5zM359.9 49.6l3.3-.5v1zM359.9 41.6l3.3-.5v1zM372.5 41.1l3.3 .5-3.3 .5zM375.3 29.5l3.3 .5-3.3 .6zM385.4 30l3.3-.5v1.1zM355.9 100.6l3.3-.5v1zM361.9 100.1l3.3 .5-3.3 .5zM355.9 109.1l3.3-.5v1zM366.9 108.6l3.3 .5-3.3 .5zM376.5 84.7l1.6 2.9 .8-.6zM361.9 116l3.3 .5-3.3 .5zM375.2 116.5l3.3-.5v1zM340.3 87.9l.4 3.3h-.9zM339.8 74.6h.9l-.4 3.3zM406.5 55.7l.5 3.3h-1zM406 74.6h1l-.5 3.3zM367.5 80.5l1.7 2.9 .8-.7zM356.8 151.1l3.3-.5v1zM369.9 150.6l3.2 .5-3.2 .5zM375.1 143.8l3.3-.5v1zM384.7 143.3l3.3 .5-3.3 .5zM396.9 165.7l.6 3.3h-1zM396.5 171.4h1l-.6 3.3zM401.5 162.4h1l-.5 3.3zM402 168.3l.5 3.3h-1z" fill="#a0006e"/>
<text font-size="7" x="371.2" y="268.7">B</text>
<g font-size="4.4">
<text x="141.3" y="46.5">C</text>
<text x="116.1" y="49.7">A</text>
<text x="114.6" y="83">B</text>
<text x="363" y="130.3">SCALE 2 : 5</text>
<text x="365.3" y="126.2">DETAIL B</text>
<text x="116.1" y="152">A</text>
<text x="255.5" y="151.2">SECTION A-A</text>
<text x="361.8" y="208.5">SCALE 2 : 5</text>
<text x="364.2" y="204.4">DETAIL C</text>
</g>
<g font-size="4.2">
<text x="34.1" y="8.1">8</text>
<text x="85.7" y="8.1">7</text>
<text x="137.3" y="8.1">6</text>
<text x="188.9" y="8.1">5</text>
<text x="240.5" y="8.1">4</text>
<text x="292.1" y="8.1">3</text>
<text x="343.7" y="8.1">2</text>
<text x="395.3" y="8.1">1</text>
<text x="5.1" y="46.4">D</text>
<text x="423.7" y="46.4">D</text>
<text x="5.1" y="111.4">C</text>
<text x="423.7" y="111.4">C</text>
<text x="5.2" y="176.5">B</text>
<text x="423.8" y="176.5">B</text>
<text x="248.3" y="232">5052-H32</text>
<text x="248.3" y="238.9">OTHER - SEE NOTES</text>
<text x="5.2" y="241.6">A</text>
<text x="248.3" y="245.9">SEE NOTES</text>
<text x="423.8" y="241.6">A</text>
<text x="334" y="249.9">SUBASSEMBLY PLATE</text>
<text x="248.4" y="253.4">329.95</text>
<text x="295.9" y="253.4">PAK</text>
<text x="248.5" y="260.8">DBC</text>
<text x="295.9" y="260.8">11/15/2024</text>
<text x="334" y="260.8">VX~02-00020</text>
<text x="416" y="260.9">D</text>
<text x="248.4" y="267.9">10/31/2024</text>
<text x="295.9" y="267.9">EMBEDDED HARDWARE ASSEMBLY</text>
<text x="386.5" y="267.9">1:3</text>
<text x="406.2" y="267.9">2 OF 4</text>
<text x="34.1" y="274.2">8</text>
<text x="85.7" y="274.2">7</text>
<text x="137.3" y="274.2">6</text>
<text x="188.9" y="274.2">5</text>
<text x="240.5" y="274.2">4</text>
<text x="292.1" y="274.2">3</text>
<text x="343.7" y="274.2">2</text>
<text x="395.3" y="274.2">1</text>
</g>
<g font-size="3.5" fill="#a0006e">
<text x="109.1" y="23.3">347.54</text>
<text x="109" y="29.3">341.81</text>
<text x="109.1" y="35.3">336.81</text>
<text x="401.5" y="31.2">17</text>
<text x="19.1" y="41.9">96.81</text>
<text x="217.6" y="38.5">387.58</text>
<text x="362.8" y="37.1">56.70</text>
<text x="294.4" y="43.8">1.52</text>
<text x="338" y="42.7">39.70</text>
<text x="19.1" y="53.7">86.08</text>
<text x="243.8" y="53.3">9.52</text>
<text x="339.6" y="50.8">10</text>
<text x="335" y="64.9">4 PLCS</text>
<text x="338.8" y="60.9">R3</text>
<text x="402.1" y="69">55.52</text>
<text x="338.3" y="84.2">25</text>
<text x="341.2" y="101.8">23.25</text>
<text x="202" y="103.9">3X 244.39</text>
<text x="404.8" y="105.8">11</text>
<text x="340.2" y="110.2">35.75</text>
<text x="398.8" y="109.8">4 PLCS</text>
<text x="368.2" y="117.6">25</text>
<text x="287.8" y="123.2">101.42</text>
<text x="305.8" y="123.2">136.60</text>
<text x="320.3" y="123.2">152.77</text>
<text x="336.5" y="145">32.24</text>
<text x="407.8" y="149">6.50</text>
<text x="217.1" y="151.6">3X R10</text>
<text x="336.5" y="152.3">40.77</text>
<text x="123.8" y="161.6">433.62</text>
<text x="402.7" y="184.8">22.50</text>
<text x="27.2" y="256.9">36.52</text>
<text x="214.9" y="253.7">9.52</text>
</g>
<text font-size="3.5" x="321.9" y="67.7">D</text>
<g font-size="2.2">
<text x="248.3" y="227.6">MATERIAL</text>
<text x="248.3" y="235.3">FINISH</text>
<text x="248.3" y="242.1">COLOR</text>
<text x="334" y="243.4">DESCRIPTION</text>
<text x="248" y="249.5">EST. WEIGHT</text>
<text x="296" y="249.5">APPROVED BY</text>
<text x="248.2" y="257">ENGINEER</text>
<text x="296" y="256.8">APPROVED DATE</text>
<text x="334.5" y="256.8">PART NUMBER</text>
<text x="413.4" y="256.8">REV.</text>
<text x="248.5" y="264">RELEASE DATE</text>
<text x="295.9" y="264">CAD TYPE</text>
<text x="365.8" y="264">SIZE</text>
<text x="377.2" y="264">SCALE</text>
<text x="397.5" y="264">SHEET</text>
</g>
<g font-size="2.1">
<text x="296.1" y="227.3">UNLESS OTHERWISE SPECIFIED</text>
<text x="296.1" y="229.8">DIMENSIONS ARE IN MILLIMETERS</text>
<text x="296.1" y="232.3">DO NOT SCALE DRAWING</text>
<text x="295.8" y="235.3">TOLERANCES: SEE NOTES</text>
<text x="295.8" y="239.6">THIRD ANGLE</text>
<text x="295.8" y="242.1">PROJECTION</text>
</g>
</svg>
